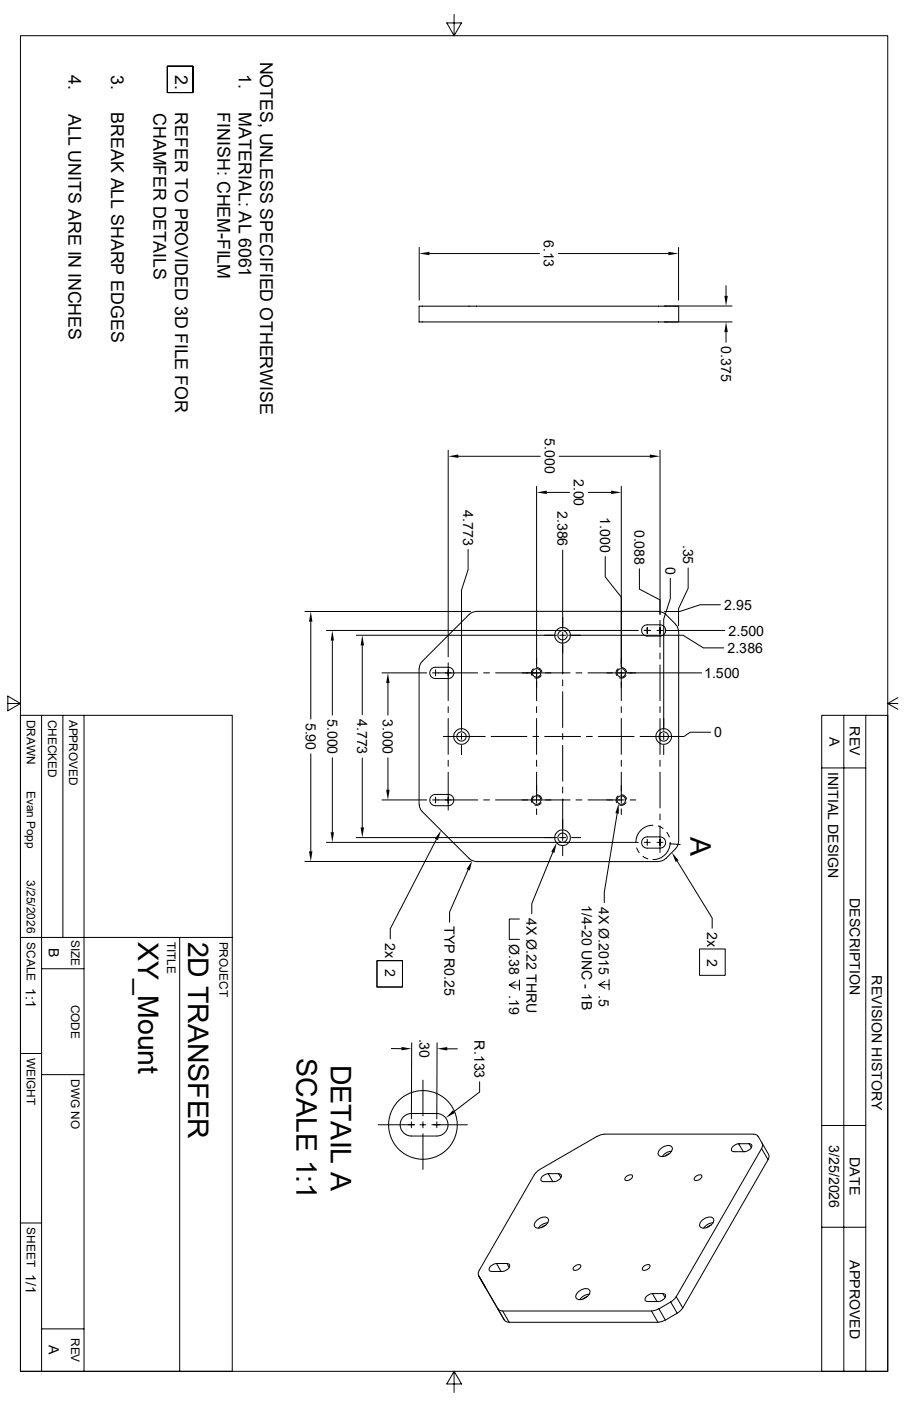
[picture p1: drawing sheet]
<svg xmlns="http://www.w3.org/2000/svg" width="279mm" height="432mm" viewBox="0 0 279 432" stroke-linecap="round" stroke-linejoin="round" font-family="sans-serif">
<g fill="none" stroke="#000" stroke-width=".31">
<path d="M6.3 11h267.5v411.7h-267.5zM140 4.4v6.6l2.3-3.9h-4.5l2.2 3.9M51.6 20.4h7.9v8.1h-7.9zM51.6 20.4h7.9v8.1h-7.9v-8.1h7.9v8.1h-7.9zM129.3 76.3v16.2M132.4 78.1h34M172.2 78.1h33.9M209.3 76.3v16.2M129.2 94.4h80.1v4.8h-80.1zM204.9 94.3h20.9M204.9 99.2h20.9M223.9 88.1v3.1"/>
<path d="M223.9 102.4v3.1M138.2 138.8v63.6M203.5 138.8v50.6v-4.5l-6.3-3.3v-6.3M141.4 140.6h25.2M165.5 149.9v55.7M168.6 151.8h7M172.4 140.6h28M181.4 151.8h7.1M191.6 149.9v55.7v-21.5l-5-6.3v-6.3M144.4 169.3v6.3l-2.1 6.3v43.2M173.5 169.5v24.5M206.7 178.3v6.2l-2 6.3v34.3"/>
<path d="M212.2 175v6.3l-2.9 6.3v5.3M94 188.5h51.1M95.8 191.6v30M100.7 194.3h96.1M102.5 197.4v23M109.9 195.8h61.8M111.7 198.9v21.4M146.9 188.5l-1.2 .2-.8 .4-14.7 14.7M146.9 188.4h56.1M172.6 195.8h1.8M173.5 194.9v1.8M173.5 196.9v10.8"/>
<path d="M175.3 195.8h35.4l6.2 3.9h6.3M176.3 195.8h2.8M198.2 193.2l1-.6h4.3a1.74 1.74 0 0 1 1.8 1.7 1.74 1.74 0 0 1-1.8 1.7h-3.9a1.74 1.74 0 0 1-1.6-.9 1.74 1.74 0 0 1 .2-1.9zM198.7 194.3h1.8M199.6 193.4v1.8M202.6 194.3h1.8M203 188.5l1.7 .4 .6 .5M203.5 191.2v8.2M205.4 189.4l2.9 3M205.4 194.3h18.1M208.3 192.4l.5 .6 .5 1.7M209.3 194.7v64.6"/>
<path d="M222.2 186.4h-6.3l-6.3 2.1h-4.7M2.4 216.8h3.9l-3.9-2.3v4.6l3.9-2.3M117.8 207.4h13.8M119.6 210.5v9.9M129.2 206.1v41.8M130.3 203.8l-.6 .7-.4 1.6M132.9 206.3l1-.6h4.3a1.74 1.74 0 0 1 1.8 1.7 1.74 1.74 0 0 1-1.8 1.7h-3.9a1.74 1.74 0 0 1-1.6-1 1.74 1.74 0 0 1 .2-1.8zM133.4 207.4h13.9M134.3 206.5v1.8M138.2 204.3v11.6M138.2 217.8v1.8M149.1 207.4h1.9"/>
<path d="M152.8 207.4h23M164.5 206.1a1.64 1.64 0 0 0-.4 2.1M165.5 206.5v9.4M165.5 217.8v1.8M165.5 205.7a1.63 1.63 0 0 1 1.6 1.4M166.9 208.2a1.56 1.56 0 0 1-2 .7M173.5 209.6v1.8M173.5 213.2v11M177.6 207.4h1.9M181.3 207.4h35.1M190.6 206.1a1.64 1.64 0 0 0-.4 2.1M191.6 206.5v9.4"/>
<path d="M191.6 217.8v1.8M191.6 205.7a1.63 1.63 0 0 1 1.6 1.4M193 208.2a1.63 1.63 0 0 1-1.9 .7M203.5 201.3v1.8M203.5 204.9v11M203.5 217.8v1.8M273.8 216.8l3.1 1.8M276.9 215l-3.1 1.8h3.1M6.3 220.5h65.3v202.2h-65.3zM12.8 220.5v202.2M19.4 220.5v68.4M25.9 220.5v202.2"/>
<path d="M95.8 232.4v30M102.5 233.6v22.9M111.7 233.6v21.4M119.6 233.6v9.8M136.7 227h12.9M138.2 221.4v11.1M138.2 234.3v1.9M138.2 238v11.7M142.3 221.4v2.8M142.3 226.1v1.8M142.3 229.7v2.9M151.5 227h11"/>
<path d="M164.3 227h1.9M165.5 221.4v11.1M165.5 234.3v1.9M165.5 238v9.5M168 227h11M173.5 226.1v1.8M173.5 229.7v11M180.8 227h1.9M184.5 227h11M191.6 221.4v11.1M191.6 234.3v1.9M191.6 238v9.5"/>
<path d="M203.5 221.4v11.1M203.5 234.3v1.9M203.5 238v11M204.7 221.4v2.8M204.7 226.1v1.8M204.7 229.7v2.9M210.3 227h-12.9M219.1 225.7h-6.2l-2 1.3h-4.4M253.4 220.5h20.4v202.2h-20.4zM253.4 236.7h13.6M260.2 220.5v202.2M267 220.5v202.2"/>
<path d="M100.7 259.6h96.1M109.9 258.1h61.8M117.8 246.5h13.8M129.3 247.9l.2 1.2 .8 1M130.2 250.1l14.5 14.5M132.9 245.5l1-.6h4.3a1.74 1.74 0 0 1 1.8 1.7 1.74 1.74 0 0 1-1.8 1.7h-3.9a1.74 1.74 0 0 1-1.6-1 1.74 1.74 0 0 1 .2-1.8zM133.4 246.5h13.9M134.3 245.7v1.8M134.6 258.7l-14.2 27.6v3.1M149.1 246.5h1.9M152.8 246.5h23M164.5 245.3a1.64 1.64 0 0 0-.4 2.1"/>
<path d="M165.5 249.3v1.7M165.5 244.9a1.63 1.63 0 0 1 1.6 1.4M166.9 247.4a1.56 1.56 0 0 1-2 .7M172.6 258.1h1.8M173.5 257.2v1.9M173.5 242.6v1.8M173.5 246.3v10.8M176.3 258.1h2.8M177.6 246.5h1.9M190.3 250.7l-3.9 24.3v3.2M190.6 245.3a1.64 1.64 0 0 0-.4 2.1M191.6 249.3v1.7"/>
<path d="M191.6 244.9a1.63 1.63 0 0 1 1.6 1.4M192.5 246.5h-11.2M193 247.4a1.63 1.63 0 0 1-1.9 .7M194.4 246.5h1.6M198.2 258.6l1-.6 4.3-.1a1.74 1.74 0 0 1 1.8 1.8 1.74 1.74 0 0 1-1.8 1.7h-3.9a1.74 1.74 0 0 1-1.6-1 1.74 1.74 0 0 1 .2-1.8zM198.7 259.6h1.8M199.6 258.7v1.9M201.3 254.3a5.3 5.3 0 0 0-5.2 5.4M202.6 259.6h1.8M203 254.6l1.5 .8M203.5 250.9v1.8M203.5 254.5v8.3"/>
<path d="M205.7 256.5l.7 1.5M206.7 259.6a5.2 5.2 0 0 1-5.3 5.3M209.3 259.3l-.3 1.2-.4 .8-3.2 3.3M94 265.5h51.1M144.4 268.1l-5.8 13v3.1M144.7 264.5l1 .8 1.2 .3 56.1-.1 1.7-.4 .6-.6M170.5 262.7l-6.5 15.8v3.1M173.5 260.9v2.8M196.3 261.3l.8 1.5M198.3 263.9l1.5 .8M206.7 260.1l3.1 .2M208.8 265.4l10.8 17.6v3.1"/>
<path d="M6.3 288.9h65.3M12.8 298.6h13.1M55.4 288.9v133.8M116.2 296.1h7.9v8.1h-7.9zM160.2 283.3h-3.1v6.2h3.1M215.7 292.5h7.9v8.1h-7.9zM157.1 303.6l1.8 1.1M158.9 302.6l-1.8 1h3.1M160.2 302v3.2M184.7 303.5l1.9 1.1M186.6 302.4l-1.9 1.1h3.1M187.8 301.9v3.2"/>
<path d="M6.3 324.7h6.5M12.8 331.2h13.1M120.7 323.2h3.1M127 321.4l-.1 23.4M130.4 332.9v11M134.8 321.4l-.1 23.4M137.9 323.3h3.2M147.9 333.4v3.1l-7.9 6.1M116.7 346.7h11M124.4 344.2l.9-.6 1-.4h8.4a3.5 3.5 0 0 1 3.5 3.5 3.5 3.5 0 0 1-3.5 3.4h-7.8a3.5 3.5 0 0 1-3.2-2.1 3.5 3.5 0 0 1 .7-3.8zM125.9 346.6h1.9M126.9 345.7v1.9"/>
<path d="M129.5 346.7h1.8M130.4 345.7v1.9M130.4 349.4v11M133.2 346.7h10.9M133.8 346.6h1.8M134.7 345.7v1.9M203.7 354.1a2.49 2.49 0 0 1 3.5-.5 2.67 2.67 0 0 1-2.6 2.8 1.17 1.17 0 0 1-1.5-.5 1.17 1.17 0 0 1 .3-1.5zM206.5 355.6l-1.4 .8M207.1 354.8a3.7 3.7 0 0 0-2.9 1.7M227.8 352.5h3.2M227.8 352.5l1.4 2.5M231 352.5l.7 1.2"/>
<path d="M231 352.5a.8 .8 0 0 1 .9 .5 .8 .8 0 0 1-.4 1l-1.6 .9-3.5 .1a.8 .8 0 0 1-.9-.6 .8 .8 0 0 1 .4-.9l1.3-.9 .6-.1M234.9 354l2 3.4M234.9 354l-26.4 45.7M235 352.4l.2 .7-.3 .9M236.9 357.4l.3-.9-.2-.7-3.2-5.5-.3-.4-.9-.3-46.2-.1-1.9 .6-18 10.3M236.9 357.4l-26.3 45.7M253.4 346.9h13.6M6.3 376.9h6.5M165.5 376.1a2.49 2.49 0 0 1 3.5-.5 2.67 2.67 0 0 1-2.6 2.9 1.17 1.17 0 0 1-1.5-.5 1.17 1.17 0 0 1 .3-1.5zM166.5 360.5l-1.7 1.6-17 29.4-.3 .9 .1 .7M168.4 377.6l-1.4 .8M169 376.9a3.7 3.7 0 0 0-3 1.6"/>
<path d="M169.1 361.7a2.03 2.03 0 0 0-2.2 2.2l.7 .3M169.1 361.7h3.2M169.1 361.7l1.4 2.5M172.3 361.7a.8 .8 0 0 1 .9 .6 .8 .8 0 0 1-.4 .9l-1.6 1h-3.5M172.3 361.7l.7 1.3M193 362.8a1.54 1.54 0 0 1 2-.5 1.55 1.55 0 0 1-2.3 1.3zM214.4 362.8a1.54 1.54 0 0 1 2-.5 1.55 1.55 0 0 1-2.3 1.3zM216.5 376.1a2.49 2.49 0 0 1 3.5-.5 2.67 2.67 0 0 1-2.7 2.9 1.17 1.17 0 0 1-1.4-.5 1.17 1.17 0 0 1 .3-1.5zM219.3 377.6l-1.4 .8M219.9 376.9a3.7 3.7 0 0 0-2.9 1.6M253.4 378.2h13.6M149.6 396.7l-2-3.5 7.9 13.7"/>
<path d="M149.6 396.6h.1M153.1 389.4h3.2M153.1 389.4l1.4 2.5M156.3 389.4l.7 1.3M156.3 389.4a.8 .8 0 0 1 .9 .6 .8 .8 0 0 1-.4 .9l-1.6 .9-3.5 .1a.8 .8 0 0 1-.9-.5 .8 .8 0 0 1 .4-1l1.2-.8 .7-.2M177 390.4a1.54 1.54 0 0 1 2.1-.4 1.55 1.55 0 0 1-2.3 1.3zM178.3 398.2a2.49 2.49 0 0 1 3.5-.5 2.67 2.67 0 0 1-2.6 2.9 1.17 1.17 0 0 1-1.5-.5 1.17 1.17 0 0 1 .3-1.6zM181.1 399.6l-1.4 .8M181.7 398.9a3.7 3.7 0 0 0-2.9 1.7M198.4 390.4a1.54 1.54 0 0 1 2-.4 1.55 1.55 0 0 1-2.3 1.3zM201.2 398.7a2.03 2.03 0 0 0-2.1 2.2l.7 .3M201.2 398.7h3.2"/>
<path d="M201.2 398.7l1.4 2.5M204.4 398.7l.7 1.2M204.4 398.7a.8 .8 0 0 1 .9 .5 .8 .8 0 0 1-.4 1l-1.6 .9-3.5 .1M208.5 399.7l-1.7 1.6M208.5 399.7l2.1 3.4M12.8 409.6h13.1M155 404l-.9-.1-.6-.5 2 3.5M155 404.1h45.9l2 3.4h-45.9M155 404.1l2 3.4M155.5 406.8l.6 .5 .9 .2M203.2 403.4l-1.2 .5-1.1 .1M203.2 403.4l3.6-2.1 2 3.4-3.6 2.2z"/>
<path d="M205.1 406.8l-1.1 .5-1.1 .2M210.6 403.1l-1.8 1.6M140 422.7l-2.2 3.9h4.5l-2.3-3.9v6.5"/>
<circle cx="173.5" cy="195.8" r="1.43"/>
<circle cx="173.5" cy="195.8" r="2.42"/>
<circle cx="165.5" cy="207.4" r="1.32"/>
<circle cx="191.6" cy="207.4" r="1.32"/>
<circle cx="142.3" cy="227" r="1.43"/>
<circle cx="142.3" cy="227" r="2.42"/>
<circle cx="204.7" cy="227" r="1.43"/>
<circle cx="204.7" cy="227" r="2.42"/>
<circle cx="165.5" cy="246.6" r="1.32"/>
<circle cx="173.5" cy="258.2" r="1.43"/>
<circle cx="173.5" cy="258.2" r="2.42"/>
<circle cx="191.6" cy="246.6" r="1.32"/>
<circle cx="130.4" cy="346.7" r="10.6"/>
</g>
<g fill="#000">
<path d="M129.3 78.1l3.1-.5v1.1zM206.1 77.6l3.2 .5-3.2 .6zM223.4 91.2h1.1l-.6 3.1zM223.9 99.2l.6 3.2h-1.1zM138.2 140.6l3.2-.5v1zM165.5 151.8l3.1-.6v1.1zM188.5 151.2l3.1 .6-3.1 .5zM200.4 140.1l3.1 .5-3.1 .5zM95.8 188.5l.6 3.1h-1.1zM102.5 194.3l.5 3.1h-1zM111.7 195.8l.6 3.1h-1.1zM119.6 207.4l.5 3.1h-1z"/>
<path d="M102 256.5h1l-.5 3.1zM111.2 255h1.1l-.6 3.1zM119.1 243.4h1l-.5 3.1zM136 255.9l-1 3.1-.9-.5zM190.8 247.6v3.2l-1-.2zM95.3 262.4h1.1l-.6 3.1zM145.6 265.2l-.7 3.1-1-.4zM171.7 259.8l-.7 3.1-1-.4zM207.2 262.7l2.1 2.4-.9 .6zM123.8 322.7l3.2 .5-3.2 .5zM134.8 323.2l3.1-.5v1.1zM139.7 342.2l.6 .8-2.8 1.6z"/>
</g>
<g font-size="8.8">
<text x="212.9" y="257.9" transform="rotate(90 212.9 257.9)">A</text>
<text x="42.6" y="290.2" transform="rotate(90 42.6 290.2)">XY_Mount</text>
<text x="58" y="290.2" transform="rotate(90 58 290.2)">2D TRANSFER</text>
<text x="91.4" y="326.2" transform="rotate(90 91.4 326.2)">SCALE 1:1</text>
<text x="102" y="328.1" transform="rotate(90 102 328.1)">DETAIL A</text>
</g>
<g font-size="5.5">
<text x="21.1" y="23.2" transform="rotate(90 21.1 23.2)">4.</text>
<text x="34.2" y="23.1" transform="rotate(90 34.2 23.1)">3.</text>
<text x="54" y="23.1" transform="rotate(90 54 23.1)">2.</text>
<text x="73.7" y="22.7" transform="rotate(90 73.7 22.7)">1.</text>
<text x="80.3" y="19" transform="rotate(90 80.3 19)">NOTES, UNLESS SPECIFIED OTHERWISE</text>
<text x="21.1" y="35" transform="rotate(90 21.1 35)">ALL UNITS ARE IN INCHES</text>
<text x="34.2" y="34.6" transform="rotate(90 34.2 34.6)">BREAK ALL SHARP EDGES</text>
<text x="47.4" y="34.8" transform="rotate(90 47.4 34.8)">CHAMFER DETAILS</text>
<text x="54" y="34.6" transform="rotate(90 54 34.6)">REFER TO PROVIDED 3D FILE FOR</text>
<text x="67.1" y="34.6" transform="rotate(90 67.1 34.6)">FINISH: CHEM-FILM</text>
<text x="73.7" y="34.7" transform="rotate(90 73.7 34.7)">MATERIAL: AL 6061</text>
</g>
<g font-size="4.4">
<text x="167.7" y="73.9" transform="rotate(90 167.7 73.9)">6.13</text>
<text x="222.4" y="106.6" transform="rotate(90 222.4 106.6)">0.375</text>
<text x="168" y="135.1" transform="rotate(90 168 135.1)">5.000</text>
<text x="177" y="147.5" transform="rotate(90 177 147.5)">2.00</text>
<text x="142.8" y="157.3" transform="rotate(90 142.8 157.3)">4.773</text>
<text x="172" y="157.4" transform="rotate(90 172 157.4)">2.386</text>
<text x="185.1" y="159.5" transform="rotate(90 185.1 159.5)">1.000</text>
<text x="195.6" y="163.2" transform="rotate(90 195.6 163.2)">0.088</text>
<text x="210.7" y="167.9" transform="rotate(90 210.7 167.9)">.35</text>
<text x="205.2" y="174.7" transform="rotate(90 205.2 174.7)">0</text>
<text x="223.4" y="187.9">2.95</text>
<text x="224.7" y="195.9">2.500</text>
<text x="224.4" y="201.2">2.386</text>
<text x="217.2" y="208.9">1.500</text>
<text x="101" y="221.5" transform="rotate(90 101 221.5)">5.000</text>
<text x="110.2" y="221.6" transform="rotate(90 110.2 221.6)">4.773</text>
<text x="118.1" y="221.5" transform="rotate(90 118.1 221.5)">3.000</text>
<text x="94.3" y="222.7" transform="rotate(90 94.3 222.7)">5.90</text>
<text x="220.2" y="227.2">0</text>
<text x="255.8" y="227.1" transform="rotate(90 255.8 227.1)">A</text>
<text x="262" y="223.9" transform="rotate(90 262 223.9)">REV</text>
<text x="255.4" y="237.8" transform="rotate(90 255.4 237.8)">INITIAL DESIGN</text>
<text x="179.4" y="279" transform="rotate(90 179.4 279)">1/4-20 UNC - 1B</text>
<text x="184.7" y="279.5" transform="rotate(90 184.7 279.5)">4X Ø.2015</text>
<text x="262" y="276.8" transform="rotate(90 262 276.8)">DESCRIPTION</text>
<text x="137.1" y="285.5" transform="rotate(90 137.1 285.5)">TYP R0.25</text>
<text x="162.4" y="283" transform="rotate(90 162.4 283)">4X Ø.22 THRU</text>
<text x="218.1" y="287.3" transform="rotate(90 218.1 287.3)">2x</text>
<text x="15.1" y="292.3" transform="rotate(90 15.1 292.3)">B</text>
<text x="118.8" y="290.5" transform="rotate(90 118.8 290.5)">2x</text>
<text x="157.1" y="291" transform="rotate(90 157.1 291)">Ø.38</text>
<text x="118.8" y="298.8" transform="rotate(90 118.8 298.8)">2</text>
<text x="218.1" y="295.5" transform="rotate(90 218.1 295.5)">2</text>
<text x="8" y="304.6" transform="rotate(90 8 304.6)">1:1</text>
<text x="268.8" y="300.6" transform="rotate(90 268.8 300.6)">REVISION HISTORY</text>
<text x="157.1" y="306.7" transform="rotate(90 157.1 306.7)">.19</text>
<text x="184.7" y="306.6" transform="rotate(90 184.7 306.6)">.5</text>
<text x="129.3" y="320.1" transform="rotate(90 129.3 320.1)">.30</text>
<text x="146.3" y="320.6" transform="rotate(90 146.3 320.6)">R.133</text>
<text x="255.7" y="352.8" transform="rotate(90 255.7 352.8)">3/25/2026</text>
<text x="262" y="356.7" transform="rotate(90 262 356.7)">DATE</text>
<text x="262" y="388.4" transform="rotate(90 262 388.4)">APPROVED</text>
<text x="8" y="392.6" transform="rotate(90 8 392.6)">1/1</text>
<text x="15.1" y="414.7" transform="rotate(90 15.1 414.7)">A</text>
</g>
<g font-size="3.6">
<text x="8.3" y="221.8" transform="rotate(90 8.3 221.8)">DRAWN</text>
<text x="14.8" y="221.8" transform="rotate(90 14.8 221.8)">CHECKED</text>
<text x="21.3" y="221.8" transform="rotate(90 21.3 221.8)">APPROVED</text>
<text x="8.3" y="243.7" transform="rotate(90 8.3 243.7)">Evan Popp</text>
<text x="8.3" y="271.4" transform="rotate(90 8.3 271.4)">3/25/2026</text>
<text x="8.3" y="290.4" transform="rotate(90 8.3 290.4)">SCALE</text>
<text x="22" y="289.7" transform="rotate(90 22 289.7)">SIZE</text>
<text x="51.5" y="290.2" transform="rotate(90 51.5 290.2)">TITLE</text>
<text x="67.7" y="290.2" transform="rotate(90 67.7 290.2)">PROJECT</text>
<text x="22" y="309.6" transform="rotate(90 22 309.6)">CODE</text>
<text x="8.3" y="326" transform="rotate(90 8.3 326)">WEIGHT</text>
<text x="22" y="332.5" transform="rotate(90 22 332.5)">DWG NO</text>
<text x="8.3" y="378.3" transform="rotate(90 8.3 378.3)">SHEET</text>
<text x="22" y="412.4" transform="rotate(90 22 412.4)">REV</text>
</g>
</svg>
